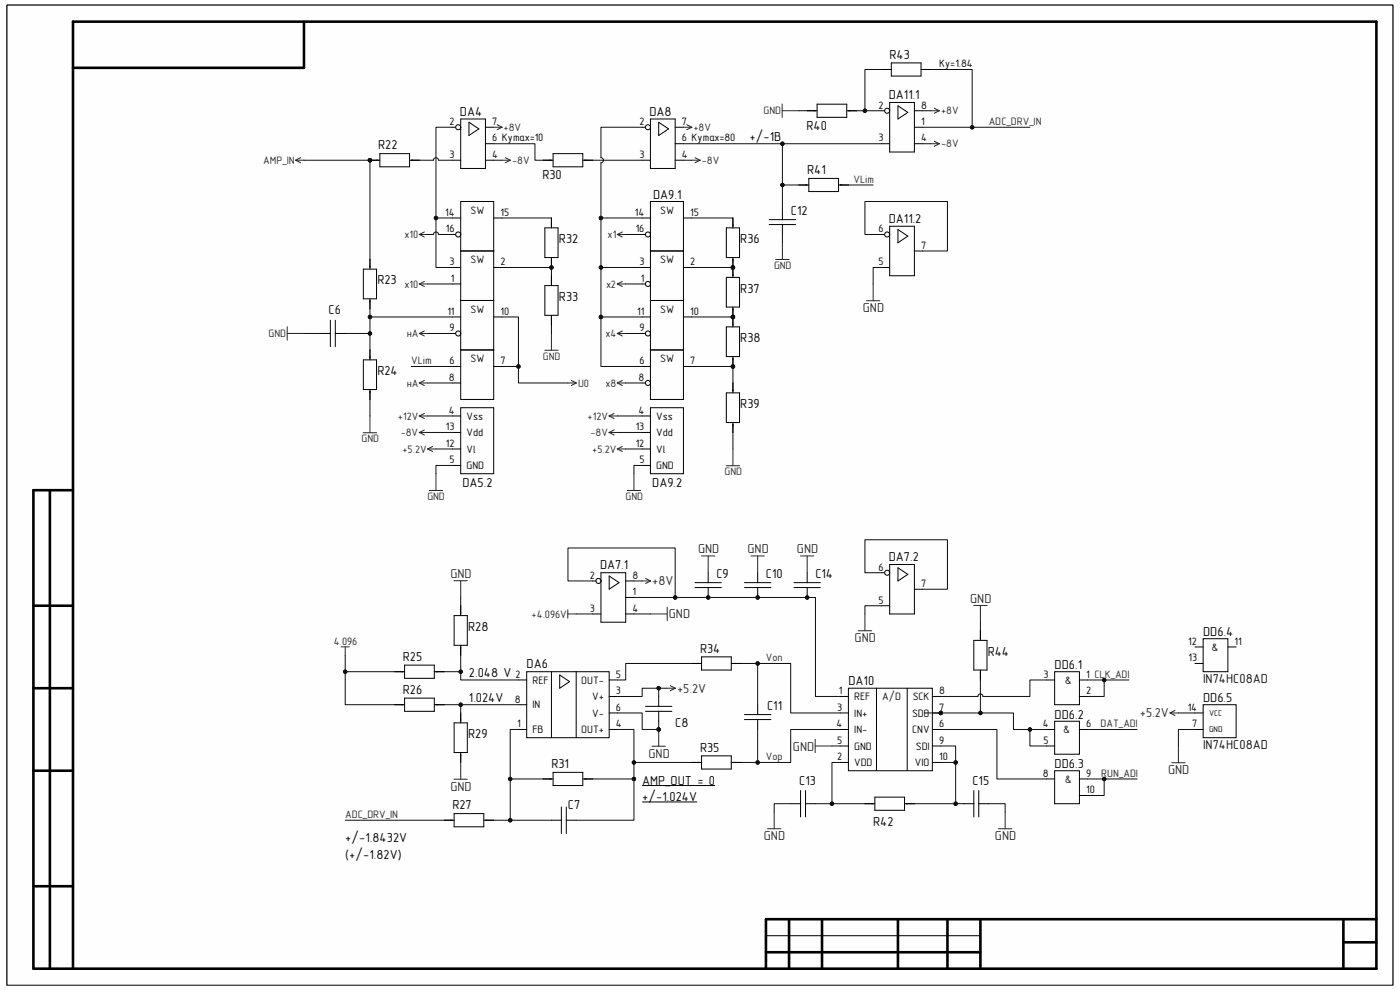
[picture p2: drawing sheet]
<svg xmlns="http://www.w3.org/2000/svg" width="297mm" height="210mm" viewBox="0 0 297 210" stroke-linecap="round" stroke-linejoin="round" font-family="sans-serif">
<path d="M1.5 1.1h294v207.9h-294z" fill-rule="evenodd" fill="#fefefe"/>
<path d="M1.5 1.1h294v207.9h-294z" fill="none" stroke="#000" stroke-width=".21"/>
<path d="M1.5 1.1h294v207.9h-294z" fill-rule="evenodd" fill="#fefefe"/>
<path d="M1.5 1.1h294v207.9h-294zM96 27h1.7M97.7 25.2h5.3v10.5h-5.3zM99.5 25.9l2.1 1.4-2.1 1.4zM162.5 198.5h45.5" fill="none" stroke="#000" stroke-width=".21"/>
<g fill="none" stroke="#000" stroke-width=".55">
<path d="M64.5 4.6v9.8h-49M10.6 104v101.5M15.5 104h-8.4v101.5h284.9v-200.9h-276.5v200.9M7.1 128.5h8.4M7.1 146h8.4M7.1 163.5h8.4M7.1 188h8.4M167.4 195v10.5M174.4 195v10.5M190.5 195v10.5M201 195v10.5M208 195v10.5"/>
<path d="M285 195v10.5M285 199.9h7M292 195h-129.5v10.5M162.5 202h45.5"/>
</g>
<circle cx="97.2" cy="27" r=".53" fill="#fbfbfb"/>
<g fill="none" stroke="#000" stroke-width=".21">
<path d="M96 34h1.7M103 34h1.7M103 30.5h1.7M103 27h1.7M136.2 27h1.8M138 25.2h5.2v10.5h-5.2zM139.7 25.9l2.1 1.4-2.1 1.4z"/>
<circle cx="97.2" cy="27" r=".53"/>
</g>
<circle cx="137.5" cy="27" r=".53" fill="#fbfbfb"/>
<g fill="none" stroke="#000" stroke-width=".21">
<path d="M136.2 34h1.8M143.2 34h1.8M143.2 30.5h1.8M143.2 27h1.8M96 56.7h1.7M96 46.2h1.7M96 49.7h1.7M97.7 53.2h7v10.5h-7zM104.7 56.7h1.8M96 60.2h1.7"/>
<circle cx="137.5" cy="27" r=".53"/>
</g>
<circle cx="97.2" cy="49.7" r=".53" fill="#fbfbfb"/>
<g fill="none" stroke="#000" stroke-width=".21">
<path d="M97.7 42.7h7v10.5h-7zM104.7 46.2h1.8M96 67.2h1.7M96 70.7h1.7"/>
<circle cx="97.2" cy="49.7" r=".53"/>
</g>
<circle cx="97.2" cy="70.7" r=".53" fill="#fbfbfb"/>
<g fill="none" stroke="#000" stroke-width=".21">
<path d="M136.2 56.7h1.8M96 77.7h1.7M97.7 63.7h7v10.5h-7zM97.7 74.2h7v10.5h-7zM104.7 67.2h1.8M104.7 77.7h1.8M136.2 60.2h1.8M96 81.2h1.7M96 88.2h1.7M96 91.7h1.7M96 98.7h1.7M96 95.2h1.7"/>
<path d="M97.7 86.5h7v14h-7z"/>
<circle cx="97.2" cy="70.7" r=".53"/>
</g>
<circle cx="137.5" cy="60.2" r=".53" fill="#fbfbfb"/>
<g fill="none" stroke="#000" stroke-width=".21">
<path d="M136.2 46.2h1.8M136.2 49.7h1.8M138 53.2h7v10.5h-7zM145 56.7h1.7"/>
<circle cx="137.5" cy="60.2" r=".53"/>
</g>
<circle cx="137.5" cy="49.7" r=".53" fill="#fbfbfb"/>
<g fill="none" stroke="#000" stroke-width=".21">
<path d="M138 42.7h7v10.5h-7zM145 46.2h1.7M136.2 67.2h1.8M136.2 70.7h1.8"/>
<circle cx="137.5" cy="49.7" r=".53"/>
</g>
<circle cx="137.5" cy="70.7" r=".53" fill="#fbfbfb"/>
<g fill="none" stroke="#000" stroke-width=".21">
<path d="M136.2 77.7h1.8M138 63.7h7v10.5h-7zM145 67.2h1.7M136.2 81.2h1.8"/>
<circle cx="137.5" cy="70.7" r=".53"/>
</g>
<circle cx="137.5" cy="81.2" r=".53" fill="#fbfbfb"/>
<g fill="none" stroke="#000" stroke-width=".21">
<path d="M115.2 34h2.1M117.3 32.6h6.3v2.8h-6.3zM123.6 34h2.1M138 74.2h7v10.5h-7zM145 77.7h1.7M136.2 88.2h1.8M136.2 91.7h1.8M136.2 98.7h1.8M136.2 95.2h1.8M138 86.5h7v14h-7z"/>
<circle cx="137.5" cy="81.2" r=".53"/>
</g>
<path d="M60.9 69.3v2.9M60.9 70.7h3.6M77.1 91.8h2.8M78.5 88.2v3.6" fill="none" stroke="#262626" stroke-width=".21"/>
<circle cx="78.5" cy="34" r=".36" fill="#0e0e0e"/>
<circle cx="78.5" cy="34" r=".36" fill="none" stroke="#0e0e0e" stroke-width=".21"/>
<path d="M78.5 34h2.1M80.6 32.6h6.3v2.8h-6.3zM86.9 34h2.1" fill="none" stroke="#000" stroke-width=".21"/>
<circle cx="78.5" cy="34" r=".36" fill="#0e0e0e"/>
<circle cx="78.5" cy="34" r=".36" fill="none" stroke="#0e0e0e" stroke-width=".21"/>
<path d="M87.2 34h1.8M115.6 48.3h2.8v6.3h-2.8zM117 46.2v2.1M117 54.6v2.1M117 58.5v2.1M115.6 60.6h2.8v6.3h-2.8zM117 66.9v2.1" fill="none" stroke="#000" stroke-width=".21"/>
<path d="M115.6 74.3h2.8M117 70.7v3.6" fill="none" stroke="#262626" stroke-width=".21"/>
<circle cx="155.5" cy="77.7" r=".36" fill="#0e0e0e"/>
<circle cx="155.5" cy="77.7" r=".36" fill="none" stroke="#0e0e0e" stroke-width=".21"/>
<circle cx="155.5" cy="67.2" r=".36" fill="#0e0e0e"/>
<circle cx="155.5" cy="67.2" r=".36" fill="none" stroke="#0e0e0e" stroke-width=".21"/>
<path d="M154.1 69.3h2.8v6.3h-2.8zM155.5 67.2v2.1M155.5 75.6v2.1" fill="none" stroke="#000" stroke-width=".21"/>
<circle cx="155.5" cy="77.7" r=".36" fill="#0e0e0e"/>
<circle cx="155.5" cy="77.7" r=".36" fill="none" stroke="#0e0e0e" stroke-width=".21"/>
<path d="M155.5 67.2v1.8" fill="none" stroke="#000" stroke-width=".21"/>
<circle cx="155.5" cy="67.2" r=".36" fill="#0e0e0e"/>
<circle cx="155.5" cy="67.2" r=".36" fill="none" stroke="#0e0e0e" stroke-width=".21"/>
<path d="M154.1 83.3h2.8v6.3h-2.8zM155.5 81.2v2.1M155.5 89.6v2.1" fill="none" stroke="#000" stroke-width=".21"/>
<path d="M154.1 98.8h2.8M155.5 95.2v3.6" fill="none" stroke="#262626" stroke-width=".21"/>
<circle cx="155.5" cy="67.2" r=".36" fill="#0e0e0e"/>
<circle cx="155.5" cy="67.2" r=".36" fill="none" stroke="#0e0e0e" stroke-width=".21"/>
<circle cx="155.5" cy="56.7" r=".36" fill="#0e0e0e"/>
<circle cx="155.5" cy="56.7" r=".36" fill="none" stroke="#0e0e0e" stroke-width=".21"/>
<path d="M154.1 58.8h2.8v6.3h-2.8zM155.5 56.7v2.1M155.5 65.1v2.1" fill="none" stroke="#000" stroke-width=".21"/>
<circle cx="155.5" cy="67.2" r=".36" fill="#0e0e0e"/>
<circle cx="155.5" cy="67.2" r=".36" fill="none" stroke="#0e0e0e" stroke-width=".21"/>
<path d="M155.5 56.7v1.8" fill="none" stroke="#000" stroke-width=".21"/>
<circle cx="155.5" cy="56.7" r=".36" fill="#0e0e0e"/>
<circle cx="155.5" cy="56.7" r=".36" fill="none" stroke="#0e0e0e" stroke-width=".21"/>
<circle cx="155.5" cy="56.7" r=".36" fill="#0e0e0e"/>
<circle cx="155.5" cy="56.7" r=".36" fill="none" stroke="#0e0e0e" stroke-width=".21"/>
<path d="M154.1 48.3h2.8v6.3h-2.8zM155.5 46.2v2.1M155.5 54.6v2.1" fill="none" stroke="#000" stroke-width=".21"/>
<circle cx="155.5" cy="56.7" r=".36" fill="#0e0e0e"/>
<circle cx="155.5" cy="56.7" r=".36" fill="none" stroke="#0e0e0e" stroke-width=".21"/>
<path d="M187 23.5h1.7M188.7 21.7h5.3v10.5h-5.3zM190.5 22.4l2.1 1.4-2.1 1.4zM155.5 46.2v1.8" fill="none" stroke="#000" stroke-width=".21"/>
<path d="M164.6 55h2.8M166 51.5v3.5" fill="none" stroke="#262626" stroke-width=".21"/>
<circle cx="188.2" cy="23.5" r=".53" fill="#fbfbfb"/>
<g fill="none" stroke="#000" stroke-width=".21">
<path d="M169.5 39.2h2.1M171.2 23.5h2.1M171.6 37.8v2.8h6.3v-2.8h-6.3M173.3 22.1h6.3v2.8h-6.3zM177.9 39.2h2.1M179.6 23.5h2.1M187 30.5h1.7M194 30.5h1.7M194 27h1.7M194 23.5h1.7M77.1 57.1h2.8v6.3h-2.8zM78.5 55v2.1"/>
<path d="M163.2 46.6h5.6M163.2 47.6h5.6M166 44.5v2.1M166 47.6v2.1M77.1 76.3h2.8v6.3h-2.8zM78.5 63.4v2.1M78.5 74.2v2.1M78.5 82.6v2.1M110 144.2h1.7M110 149.5h1.7M110 154.7h1.7M111.7 142.5h17.5v14h-17.5z"/>
<path d="M117 142.5v14M118.7 143.2l2.1 1.4-2.1 1.4zM122.2 142.5v14M129.2 144.2h1.8M129.2 154.7h1.8M129.2 147.7h1.8M129.2 151.2h1.8"/>
<circle cx="188.2" cy="23.5" r=".53"/>
</g>
<g fill="none" stroke="#262626" stroke-width=".21">
<path d="M104.7 27h1.8M105.5 26.5l1 .5M106.5 34h1.8M106.5 27l-1 .5M107.2 33.5l1.1 .5M108.3 34l-1.1 .5M145 27h1.8M145.7 26.5l1.1 .5M146.7 34h1.8M146.8 27l-1.1 .5M147.5 33.5l1 .5M148.5 34l-1 .5"/>
<path d="M165.9 22.1v2.8M165.9 23.5h3.6M197.5 23.5h1.8M197.5 30.5h1.8M198.2 30l1.1 .5M198.2 23l1.1 .5M199.3 30.5l-1.1 .5M199.3 23.5l-1.1 .5"/>
</g>
<circle cx="199.6" cy="151.2" r=".36" fill="#0e0e0e"/>
<circle cx="199.6" cy="151.2" r=".36" fill="none" stroke="#0e0e0e" stroke-width=".21"/>
<path d="M197.8 151.2h1.8" fill="none" stroke="#000" stroke-width=".21"/>
<circle cx="199.6" cy="151.2" r=".36" fill="#0e0e0e"/>
<circle cx="199.6" cy="151.2" r=".36" fill="none" stroke="#0e0e0e" stroke-width=".21"/>
<g fill="none" stroke="#000" stroke-width=".21">
<path d="M96.3 130.6h2.8v6.3h-2.8zM97.7 128.5v2.1M97.7 136.9v2.1M125.7 123.2h1.8M127.5 121.5h5.2v10.5h-5.2zM129.2 122.2l2.1 1.4-2.1 1.4zM148.8 139.3h6.3v2.8h-6.3zM83.7 142.5h2.1M83.7 149.5h2.1M85.8 148.1h6.3v2.8h-6.3zM85.8 141.1h6.3v2.8h-6.3zM92.1 142.5h2.1"/>
<path d="M92.1 149.5h2.1M96.3 153.3h2.8v6.3h-2.8zM97.7 151.2v2.1M97.7 159.6v2.1M136.9 150.9h5.6M136.9 149.8h5.6M139.7 147.7v2.1M139.7 150.9v2.1M146.7 140.7h2.1M155.1 140.7h2.1M157.9 151.6h5.6M157.9 152.6h5.6"/>
<path d="M160.7 149.5v2.1M160.7 152.6v2.1M178.2 151.2h1.8M178.2 154.7h1.8M178.2 158.3h1.8M178.2 147.7h1.8M180 146h17.8v17.5h-17.8zM185.9 146v17.5M192.5 146v17.5M197.8 154.7h1.8M197.8 158.3h1.8M197.8 147.7h1.8"/>
<path d="M94.2 174h2.1M96.3 172.6h6.3v2.8h-6.3zM102.6 174h2.1M115.2 165.2h2.1M117 174h2.1M117.3 163.8h6.3v2.8h-6.3zM119.1 171.2v5.6M120.1 171.2v5.6M120.1 174h2.1M123.6 165.2h2.1M136.2 170.1h11.7M136.2 166.6h15.5"/>
<path d="M146.7 161.7h2.1M148.8 160.3h6.3v2.8h-6.3zM155.1 161.7h2.1M178.2 161.7h1.8M197.8 161.7h1.8"/>
</g>
<g fill="none" stroke="#262626" stroke-width=".21">
<path d="M72.3 137.2h1.8M73.2 137.2v1.8M96.3 123.2h2.9M97.7 123.2v3.5M141.5 146h1.8M142.2 145.5l1.1 .5M143.3 146l-1.1 .5M172.9 156.8v2.9M172.9 158.3h3.6M96.3 165.3h2.9M97.7 161.7v3.6M162.8 175.8h2.9"/>
<path d="M164.2 172.3v3.5M211.8 175.8h2.9M213.2 172.3v3.5"/>
</g>
<circle cx="127" cy="123.2" r=".53" fill="#fbfbfb"/>
<g fill="none" stroke="#000" stroke-width=".21">
<path d="M188.7 119.8h5.3v10.4h-5.3zM125.7 130.2h1.8M132.7 130.2h1.8M132.7 126.7h1.8M132.7 123.2h1.8M187 121.5h1.7M190.5 120.4l2.1 1.4-2.1 1.4z"/>
<circle cx="127" cy="123.2" r=".53"/>
</g>
<circle cx="188.2" cy="121.5" r=".53" fill="#fbfbfb"/>
<g fill="none" stroke="#000" stroke-width=".21">
<path d="M187 128.5h1.7M194 125h1.7"/>
<circle cx="188.2" cy="121.5" r=".53"/>
</g>
<path d="M120.5 129.4v1.7M120.5 130.2h1.7M136.2 123.2h1.8M137 122.7l1 .5M138 123.2l-1 .6M138.3 158.3h2.9M139.7 154.7v3.6" fill="none" stroke="#262626" stroke-width=".21"/>
<circle cx="139.7" cy="154.7" r=".36" fill="#0e0e0e"/>
<circle cx="139.7" cy="154.7" r=".36" fill="none" stroke="#0e0e0e" stroke-width=".21"/>
<path d="M138 130.2h3.5M141.5 128.8v2.9" fill="none" stroke="#262626" stroke-width=".21"/>
<circle cx="171.2" cy="126.7" r=".36" fill="#0e0e0e"/>
<circle cx="171.2" cy="126.7" r=".36" fill="none" stroke="#0e0e0e" stroke-width=".21"/>
<path d="M168.4 123.6h5.6M168.4 124.6l5.6 .1M171.2 121.5v2.1M171.2 124.6v2.1" fill="none" stroke="#000" stroke-width=".21"/>
<circle cx="171.2" cy="126.7" r=".36" fill="#0e0e0e"/>
<circle cx="171.2" cy="126.7" r=".36" fill="none" stroke="#0e0e0e" stroke-width=".21"/>
<circle cx="160.7" cy="126.7" r=".36" fill="#0e0e0e"/>
<circle cx="160.7" cy="126.7" r=".36" fill="none" stroke="#0e0e0e" stroke-width=".21"/>
<path d="M157.9 123.6h5.6M157.9 124.6h5.6M160.7 121.5v2.1M160.7 124.6v2.1" fill="none" stroke="#000" stroke-width=".21"/>
<circle cx="160.7" cy="126.7" r=".36" fill="#0e0e0e"/>
<circle cx="160.7" cy="126.7" r=".36" fill="none" stroke="#0e0e0e" stroke-width=".21"/>
<circle cx="150.2" cy="126.7" r=".36" fill="#0e0e0e"/>
<circle cx="150.2" cy="126.7" r=".36" fill="none" stroke="#0e0e0e" stroke-width=".21"/>
<path d="M147.4 123.6h5.6M147.4 124.6h5.6M150.2 121.5v2.1M150.2 124.6v2.1" fill="none" stroke="#000" stroke-width=".21"/>
<circle cx="150.2" cy="126.7" r=".36" fill="#0e0e0e"/>
<circle cx="150.2" cy="126.7" r=".36" fill="none" stroke="#0e0e0e" stroke-width=".21"/>
<path d="M148.8 117.9h2.9M150.2 117.9v3.6M159.3 117.9h2.9M160.7 117.9v3.6M169.8 117.9h2.9M171.2 117.9v3.6" fill="none" stroke="#262626" stroke-width=".21"/>
<g fill="none" stroke="#000" stroke-width=".21">
<path d="M187 49.7h1.7M188.7 48h5.3v10.5h-5.3zM190.5 48.7l2.1 1.4-2.1 1.4zM167.7 170.5h2.1M169.8 167.7v5.6M170.9 170.5h2.1M170.9 167.7v5.6M183.5 170.5h2.1M185.6 169.1h6.3v2.8h-6.3zM191.9 170.5h2.1M204.5 170.5h2.1M206.6 167.7v5.6"/>
<path d="M207.6 170.5h2.2M207.6 167.7v5.6"/>
</g>
<circle cx="188.2" cy="49.7" r=".53" fill="#fbfbfb"/>
<g fill="none" stroke="#000" stroke-width=".21">
<path d="M187 14.7h2.1M189.1 13.3h6.3v2.8h-6.3zM195.4 14.7h2.1M187 56.7h1.7M194 53.2h1.7M68 70.7h2.1M70.1 67.9v5.6M71.1 67.9v5.6M71.1 70.7h2.1M206.6 135.8h2.8v6.3h-2.8zM208 133.8v2M253.5 137.2h1.7"/>
<path d="M255.2 135.5h5.3v7h-5.3zM260.5 137.2h1.7M208 142.1v2.2M222 144.3h1.7M222 154.7h1.7M222 158.3h1.7M223.7 142.5h5.3v7h-5.3zM223.7 153h5.3v7h-5.3zM229 144.3h1.7M229 147.7h1.7M229 154.7h1.7M253.5 154.7h1.7"/>
<path d="M253.5 140.7h1.7M253.5 151.2h1.7M255.2 149.5h7v7h-7zM222 165.2h1.7M223.7 163.5h5.3v7h-5.3zM229 165.2h1.7M229 168.8h1.7"/>
<circle cx="188.2" cy="49.7" r=".53"/>
</g>
<g fill="none" stroke="#262626" stroke-width=".21">
<path d="M62.7 34l1.1 .5M62.7 34h1.8M63.8 33.5l-1.1 .5M89 49.7h1.7M89 49.7l1 .6M90 49.2l-1 .5M90 59.7l-1 .5M131 49.7l1 .6M131 49.7h1.7M132 49.2l-1 .5M132 59.7l-1 .5M89 60.2h1.7"/>
<path d="M89 70.7h1.7M89 60.2l1 .6M89 70.7l1 .6M90 70.2l-1 .5M131 60.2l1 .6M131 60.2h1.7M131 70.7l1 .6M131 70.7h1.7M132 70.2l-1 .5M183.8 63.8h2.9M185.2 60.2v3.6M89 91.7h1.7"/>
<path d="M89 91.7l1 .6M89 88.2l1 .6M89 88.2h1.7M89 81.2h1.7M89 81.2l1 .6M90 91.2l-1 .5M90 87.7l-1 .5M90 80.7l-1 .5M90.7 95.2l1.1 .6M90.7 95.2h1.8M91.8 94.7l-1.1 .5M120.5 81.2h1.8"/>
<path d="M121.2 80.7l1.1 .5M122.3 81.2l-1.1 .6M129.2 91.7l1.1 .6M129.2 91.7h1.8M129.2 88.2h1.8M129.2 88.2l1.1 .6M130.3 91.2l-1.1 .5M130.3 87.7l-1.1 .5M131 95.2h1.7M131 95.2l1 .6M131 81.2h1.7M131 81.2l1 .6"/>
<path d="M132 94.7l-1 .5M132 80.7l-1 .5M91.1 104.1h2.8M92.5 100.5v3.6M133.1 104.1h2.8M134.5 100.5v3.6M182.1 133.8h2.8M183.5 130.2v3.6M206.6 128.4h2.8M208 128.4v3.6M248.2 151.2l1.1 .6M248.2 151.2h1.8"/>
<path d="M249.3 150.7l-1.1 .5M250 158.3v3.5M248.6 161.8h2.8"/>
</g>
<path d="M104.7 30.5h8.8v3.5h1.7M125.7 34h10.5M136.2 27h-8.7v6.5a.53 .53 0 0 1 .5 .5 .53 .53 0 0 1-.5 .5v11.7h8.7" fill="none" stroke="#0e0e0e" stroke-width=".21"/>
<circle cx="127.5" cy="46.2" r=".36" fill="#0e0e0e"/>
<g fill="none" stroke="#0e0e0e" stroke-width=".21">
<path d="M127.5 46.2v10.5h8.7"/>
<circle cx="127.5" cy="46.2" r=".36"/>
</g>
<circle cx="127.5" cy="46.2" r=".36" fill="#0e0e0e"/>
<circle cx="127.5" cy="46.2" r=".36" fill="none" stroke="#0e0e0e" stroke-width=".21"/>
<circle cx="127.5" cy="56.7" r=".36" fill="#0e0e0e"/>
<g fill="none" stroke="#0e0e0e" stroke-width=".21">
<path d="M127.5 56.7v10.5h8.7"/>
<circle cx="127.5" cy="56.7" r=".36"/>
</g>
<circle cx="127.5" cy="56.7" r=".36" fill="#0e0e0e"/>
<circle cx="127.5" cy="56.7" r=".36" fill="none" stroke="#0e0e0e" stroke-width=".21"/>
<circle cx="127.5" cy="67.2" r=".36" fill="#0e0e0e"/>
<g fill="none" stroke="#0e0e0e" stroke-width=".21">
<path d="M127.5 67.2v10.5h8.7"/>
<circle cx="127.5" cy="67.2" r=".36"/>
</g>
<circle cx="127.5" cy="67.2" r=".36" fill="#0e0e0e"/>
<g fill="none" stroke="#0e0e0e" stroke-width=".21">
<path d="M96 27h-3.5v19.2h3.5M90.7 60.2h5.3M132.7 81.2h3.5"/>
<circle cx="127.5" cy="67.2" r=".36"/>
</g>
<circle cx="92.5" cy="46.2" r=".36" fill="#0e0e0e"/>
<g fill="none" stroke="#0e0e0e" stroke-width=".21">
<path d="M64.5 70.7h3.5M78.5 70.7v3.5"/>
<circle cx="92.5" cy="46.2" r=".36"/>
</g>
<circle cx="78.5" cy="70.7" r=".36" fill="#0e0e0e"/>
<g fill="none" stroke="#0e0e0e" stroke-width=".21">
<path d="M78.5 65.5v5.2h-5.3M78.5 84.7v3.5"/>
<circle cx="78.5" cy="70.7" r=".36"/>
</g>
<circle cx="78.5" cy="70.7" r=".36" fill="#0e0e0e"/>
<circle cx="78.5" cy="70.7" r=".36" fill="none" stroke="#0e0e0e" stroke-width=".21"/>
<circle cx="78.5" cy="67.2" r=".36" fill="#0e0e0e"/>
<g fill="none" stroke="#0e0e0e" stroke-width=".21">
<path d="M78.5 67.2h17.5"/>
<circle cx="78.5" cy="67.2" r=".36"/>
</g>
<circle cx="78.5" cy="67.2" r=".36" fill="#0e0e0e"/>
<g fill="none" stroke="#0e0e0e" stroke-width=".21">
<path d="M78.5 34v21"/>
<circle cx="78.5" cy="67.2" r=".36"/>
</g>
<circle cx="78.5" cy="34" r=".36" fill="#0e0e0e"/>
<g fill="none" stroke="#0e0e0e" stroke-width=".21">
<path d="M89 34h3a.53 .53 0 0 1 .5-.5 .53 .53 0 0 1 .5 .5h3M106.5 46.2h10.5M117 56.7v1.8M117 69v1.7"/>
<circle cx="78.5" cy="34" r=".36"/>
</g>
<circle cx="117" cy="56.7" r=".36" fill="#0e0e0e"/>
<g fill="none" stroke="#0e0e0e" stroke-width=".21">
<path d="M106.5 67.2h3.5v10.5h-3.5"/>
<circle cx="117" cy="56.7" r=".36"/>
</g>
<circle cx="110" cy="77.7" r=".36" fill="#0e0e0e"/>
<g fill="none" stroke="#0e0e0e" stroke-width=".21">
<path d="M110 77.7v3.5h10.5"/>
<circle cx="110" cy="77.7" r=".36"/>
</g>
<circle cx="110" cy="77.7" r=".36" fill="#0e0e0e"/>
<g fill="none" stroke="#0e0e0e" stroke-width=".21">
<path d="M87.2 77.7h8.8M155.5 77.7v3.5M90.7 81.2h5.3"/>
<circle cx="110" cy="77.7" r=".36"/>
</g>
<circle cx="155.5" cy="77.7" r=".36" fill="#0e0e0e"/>
<g fill="none" stroke="#0e0e0e" stroke-width=".21">
<path d="M146.7 77.7h8.8M155.5 91.7v3.5"/>
<circle cx="155.5" cy="77.7" r=".36"/>
</g>
<circle cx="155.5" cy="77.7" r=".36" fill="#0e0e0e"/>
<g fill="none" stroke="#0e0e0e" stroke-width=".21">
<path d="M146.7 67.2h8.8"/>
<circle cx="155.5" cy="77.7" r=".36"/>
</g>
<circle cx="155.5" cy="67.2" r=".36" fill="#0e0e0e"/>
<g fill="none" stroke="#0e0e0e" stroke-width=".21">
<path d="M146.7 56.7h8.8"/>
<circle cx="155.5" cy="67.2" r=".36"/>
</g>
<circle cx="155.5" cy="56.7" r=".36" fill="#0e0e0e"/>
<g fill="none" stroke="#0e0e0e" stroke-width=".21">
<path d="M145 30.5h21v8.7h3.5M180 39.2h5.2M146.7 46.2h8.8"/>
<circle cx="155.5" cy="56.7" r=".36"/>
</g>
<circle cx="166" cy="30.5" r=".36" fill="#0e0e0e"/>
<circle cx="166" cy="30.5" r=".36" fill="none" stroke="#0e0e0e" stroke-width=".21"/>
<circle cx="166" cy="39.2" r=".36" fill="#0e0e0e"/>
<g fill="none" stroke="#0e0e0e" stroke-width=".21">
<path d="M166 39.2v5.3"/>
<circle cx="166" cy="39.2" r=".36"/>
</g>
<circle cx="166" cy="39.2" r=".36" fill="#0e0e0e"/>
<g fill="none" stroke="#0e0e0e" stroke-width=".21">
<path d="M166 30.5h21M166 49.7v1.8"/>
<circle cx="166" cy="39.2" r=".36"/>
</g>
<circle cx="166" cy="30.5" r=".36" fill="#0e0e0e"/>
<g fill="none" stroke="#0e0e0e" stroke-width=".21">
<path d="M183.5 23.5h3.5"/>
<circle cx="166" cy="30.5" r=".36"/>
</g>
<circle cx="183.5" cy="23.5" r=".36" fill="#0e0e0e"/>
<g fill="none" stroke="#0e0e0e" stroke-width=".21">
<path d="M187 14.7h-3.5v8.8h-1.8"/>
<circle cx="183.5" cy="23.5" r=".36"/>
</g>
<circle cx="183.5" cy="23.5" r=".36" fill="#0e0e0e"/>
<g fill="none" stroke="#0e0e0e" stroke-width=".21">
<path d="M197.5 14.7h8.7v12.3h-10.5M169.5 23.5h1.7M195.7 23.5h1.8M195.7 30.5h1.8"/>
<circle cx="183.5" cy="23.5" r=".36"/>
</g>
<circle cx="206.2" cy="27" r=".36" fill="#0e0e0e"/>
<g fill="none" stroke="#0e0e0e" stroke-width=".21">
<path d="M206.2 27h12.3"/>
<circle cx="206.2" cy="27" r=".36"/>
</g>
<circle cx="206.2" cy="27" r=".36" fill="#0e0e0e"/>
<g fill="none" stroke="#0e0e0e" stroke-width=".21">
<path d="M64.5 34h14"/>
<circle cx="206.2" cy="27" r=".36"/>
</g>
<circle cx="78.5" cy="34" r=".36" fill="#0e0e0e"/>
<g fill="none" stroke="#0e0e0e" stroke-width=".21">
<path d="M106.5 56.7h10.5"/>
<circle cx="78.5" cy="34" r=".36"/>
</g>
<circle cx="117" cy="56.7" r=".36" fill="#0e0e0e"/>
<g fill="none" stroke="#0e0e0e" stroke-width=".21">
<path d="M230.7 165.2h10.5"/>
<circle cx="117" cy="56.7" r=".36"/>
</g>
<circle cx="234.2" cy="165.2" r=".36" fill="#0e0e0e"/>
<g fill="none" stroke="#0e0e0e" stroke-width=".21">
<path d="M110 154.7h-1.8v10.5M230.7 154.7h10.5"/>
<circle cx="234.2" cy="165.2" r=".36"/>
</g>
<circle cx="108.2" cy="165.2" r=".36" fill="#0e0e0e"/>
<g fill="none" stroke="#0e0e0e" stroke-width=".21">
<path d="M131 154.7h3.5v10.5"/>
<circle cx="108.2" cy="165.2" r=".36"/>
</g>
<circle cx="134.5" cy="165.2" r=".36" fill="#0e0e0e"/>
<circle cx="134.5" cy="165.2" r=".36" fill="none" stroke="#0e0e0e" stroke-width=".21"/>
<circle cx="134.5" cy="161.7" r=".36" fill="#0e0e0e"/>
<g fill="none" stroke="#0e0e0e" stroke-width=".21">
<path d="M125.7 165.2h8.8v8.8h-12.3"/>
<circle cx="134.5" cy="161.7" r=".36"/>
</g>
<circle cx="134.5" cy="165.2" r=".36" fill="#0e0e0e"/>
<g fill="none" stroke="#0e0e0e" stroke-width=".21">
<path d="M115.2 165.2h-7v8.8h8.8"/>
<circle cx="134.5" cy="165.2" r=".36"/>
</g>
<circle cx="108.2" cy="174" r=".36" fill="#0e0e0e"/>
<circle cx="108.2" cy="174" r=".36" fill="none" stroke="#0e0e0e" stroke-width=".21"/>
<circle cx="108.2" cy="165.2" r=".36" fill="#0e0e0e"/>
<g fill="none" stroke="#0e0e0e" stroke-width=".21">
<path d="M134.5 161.7h12.2"/>
<circle cx="108.2" cy="165.2" r=".36"/>
</g>
<circle cx="134.5" cy="161.7" r=".36" fill="#0e0e0e"/>
<g fill="none" stroke="#0e0e0e" stroke-width=".21">
<path d="M178.2 154.7h-10.5v7h-10.5"/>
<circle cx="134.5" cy="161.7" r=".36"/>
</g>
<circle cx="160.7" cy="161.7" r=".36" fill="#0e0e0e"/>
<g fill="none" stroke="#0e0e0e" stroke-width=".21">
<path d="M157.2 140.7h10.5v10.5h10.5"/>
<circle cx="160.7" cy="161.7" r=".36"/>
</g>
<circle cx="160.7" cy="140.7" r=".36" fill="#0e0e0e"/>
<g fill="none" stroke="#0e0e0e" stroke-width=".21">
<path d="M139.7 153v1.7"/>
<circle cx="160.7" cy="140.7" r=".36"/>
</g>
<circle cx="139.7" cy="154.7" r=".36" fill="#0e0e0e"/>
<g fill="none" stroke="#0e0e0e" stroke-width=".21">
<path d="M139.7 146v1.7"/>
<circle cx="139.7" cy="154.7" r=".36"/>
</g>
<circle cx="139.7" cy="146" r=".36" fill="#0e0e0e"/>
<g fill="none" stroke="#0e0e0e" stroke-width=".21">
<path d="M131 151.2h5.2v3.5h3.5"/>
<circle cx="139.7" cy="146" r=".36"/>
</g>
<circle cx="139.7" cy="154.7" r=".36" fill="#0e0e0e"/>
<g fill="none" stroke="#0e0e0e" stroke-width=".21">
<path d="M141.5 146h-5.3v1.7h-5.2"/>
<circle cx="139.7" cy="154.7" r=".36"/>
</g>
<circle cx="139.7" cy="146" r=".36" fill="#0e0e0e"/>
<g fill="none" stroke="#0e0e0e" stroke-width=".21">
<path d="M160.7 154.7v7"/>
<circle cx="139.7" cy="146" r=".36"/>
</g>
<circle cx="160.7" cy="161.7" r=".36" fill="#0e0e0e"/>
<g fill="none" stroke="#0e0e0e" stroke-width=".21">
<path d="M160.7 140.7v8.8"/>
<circle cx="160.7" cy="161.7" r=".36"/>
</g>
<circle cx="160.7" cy="140.7" r=".36" fill="#0e0e0e"/>
<g fill="none" stroke="#0e0e0e" stroke-width=".21">
<path d="M202.7 161.7v8.8h1.8"/>
<circle cx="160.7" cy="140.7" r=".36"/>
</g>
<circle cx="202.7" cy="161.7" r=".36" fill="#0e0e0e"/>
<circle cx="202.7" cy="161.7" r=".36" fill="none" stroke="#0e0e0e" stroke-width=".21"/>
<circle cx="202.7" cy="170.5" r=".36" fill="#0e0e0e"/>
<g fill="none" stroke="#0e0e0e" stroke-width=".21">
<path d="M173 170.5h10.5"/>
<circle cx="202.7" cy="170.5" r=".36"/>
</g>
<circle cx="176.5" cy="170.5" r=".36" fill="#0e0e0e"/>
<g fill="none" stroke="#0e0e0e" stroke-width=".21">
<path d="M167.7 170.5h-3.5v1.7M194 170.5h8.7M209.8 170.5h3.4v1.8"/>
<circle cx="176.5" cy="170.5" r=".36"/>
</g>
<circle cx="202.7" cy="170.5" r=".36" fill="#0e0e0e"/>
<g fill="none" stroke="#0e0e0e" stroke-width=".21">
<path d="M178.2 161.7h-1.7v8.8"/>
<circle cx="202.7" cy="170.5" r=".36"/>
</g>
<circle cx="176.5" cy="170.5" r=".36" fill="#0e0e0e"/>
<g fill="none" stroke="#0e0e0e" stroke-width=".21">
<path d="M176.5 158.3h1.7M199.6 158.3h3.1v3.4h-3.1"/>
<circle cx="176.5" cy="170.5" r=".36"/>
</g>
<circle cx="202.7" cy="161.7" r=".36" fill="#0e0e0e"/>
<g fill="none" stroke="#0e0e0e" stroke-width=".21">
<path d="M97.7 126.7v1.8M94.2 149.5h15.8"/>
<circle cx="202.7" cy="161.7" r=".36"/>
</g>
<circle cx="97.7" cy="149.5" r=".36" fill="#0e0e0e"/>
<g fill="none" stroke="#0e0e0e" stroke-width=".21">
<path d="M97.7 149.5v1.7"/>
<circle cx="97.7" cy="149.5" r=".36"/>
</g>
<circle cx="97.7" cy="149.5" r=".36" fill="#0e0e0e"/>
<g fill="none" stroke="#0e0e0e" stroke-width=".21">
<path d="M104.7 174h3.5"/>
<circle cx="97.7" cy="149.5" r=".36"/>
</g>
<circle cx="108.2" cy="174" r=".36" fill="#0e0e0e"/>
<g fill="none" stroke="#0e0e0e" stroke-width=".21">
<path d="M73.2 142.5h10.5"/>
<circle cx="108.2" cy="174" r=".36"/>
</g>
<circle cx="73.2" cy="142.5" r=".36" fill="#0e0e0e"/>
<g fill="none" stroke="#0e0e0e" stroke-width=".21">
<path d="M94.2 142.5h3.5"/>
<circle cx="73.2" cy="142.5" r=".36"/>
</g>
<circle cx="97.7" cy="142.5" r=".36" fill="#0e0e0e"/>
<g fill="none" stroke="#0e0e0e" stroke-width=".21">
<path d="M73.2 139v10.5h10.5"/>
<circle cx="97.7" cy="142.5" r=".36"/>
</g>
<circle cx="73.2" cy="142.5" r=".36" fill="#0e0e0e"/>
<g fill="none" stroke="#0e0e0e" stroke-width=".21">
<path d="M97.7 139v5.2h12.3"/>
<circle cx="73.2" cy="142.5" r=".36"/>
</g>
<circle cx="97.7" cy="142.5" r=".36" fill="#0e0e0e"/>
<g fill="none" stroke="#0e0e0e" stroke-width=".21">
<path d="M122.2 130.2h3.5M125.7 123.2h-5.2v-7h22.7v10.5h-8.7"/>
<circle cx="97.7" cy="142.5" r=".36"/>
</g>
<circle cx="143.2" cy="126.7" r=".36" fill="#0e0e0e"/>
<g fill="none" stroke="#0e0e0e" stroke-width=".21">
<path d="M134.5 123.2h1.7M134.5 130.2h3.5M143.2 126.7h29.8v21h5.2"/>
<circle cx="143.2" cy="126.7" r=".36"/>
</g>
<circle cx="143.2" cy="126.7" r=".36" fill="#0e0e0e"/>
<g fill="none" stroke="#0e0e0e" stroke-width=".21">
<path d="M92.5 46.2v10.5h3.5M146.7 140.7h-14v3.5h-1.7M73.2 174h21"/>
<circle cx="143.2" cy="126.7" r=".36"/>
</g>
<circle cx="92.5" cy="46.2" r=".36" fill="#0e0e0e"/>
<g fill="none" stroke="#0e0e0e" stroke-width=".21">
<path d="M104.7 34h1.8M145 34h1.7M90.7 49.7h1.3a.53 .53 0 0 1 .5-.5 .53 .53 0 0 1 .5 .5h3M132.7 49.7h3.5M187 56.7h-1.8v3.5M187 49.7h-3.5v-7h17.5v10.5h-5.3M90.7 70.7h5.3M132.7 70.7h3.5M132.7 60.2h3.5M90.7 91.7h5.3M90.7 88.2h5.3M92.5 95.2h3.5"/>
<path d="M96 98.7h-3.5v1.8M131 91.7h5.2M131 88.2h5.2M132.7 95.2h3.5M136.2 98.7h-1.7v1.8M187 121.5h-3.5v-7h17.5v10.5h-5.3M187 128.5h-3.5v1.7M208 132v1.8M208 144.3v6.9"/>
<circle cx="92.5" cy="46.2" r=".36"/>
</g>
<circle cx="208" cy="151.2" r=".36" fill="#0e0e0e"/>
<g fill="none" stroke="#0e0e0e" stroke-width=".21">
<path d="M196.1 151.2h18.9v3.5h7"/>
<circle cx="208" cy="151.2" r=".36"/>
</g>
<circle cx="199.6" cy="151.2" r=".36" fill="#0e0e0e"/>
<circle cx="199.6" cy="151.2" r=".36" fill="none" stroke="#0e0e0e" stroke-width=".21"/>
<circle cx="208" cy="151.2" r=".36" fill="#0e0e0e"/>
<circle cx="208" cy="151.2" r=".36" fill="none" stroke="#0e0e0e" stroke-width=".21"/>
<circle cx="218.5" cy="154.8" r=".36" fill="#0e0e0e"/>
<g fill="none" stroke="#0e0e0e" stroke-width=".21">
<path d="M218.5 154.7v3.6h3.5"/>
<circle cx="218.5" cy="154.8" r=".36"/>
</g>
<circle cx="218.5" cy="154.8" r=".36" fill="#0e0e0e"/>
<g fill="none" stroke="#0e0e0e" stroke-width=".21">
<path d="M199.6 154.7h11.9v10.5h10.5M222 144.3h-3.5v3.4h-10a.53 .53 0 0 0-.5-.5 .53 .53 0 0 0-.5 .5h-7.9M230.7 144.3h8.8"/>
<circle cx="218.5" cy="154.8" r=".36"/>
</g>
<circle cx="234.2" cy="144.3" r=".36" fill="#0e0e0e"/>
<g fill="none" stroke="#0e0e0e" stroke-width=".21">
<path d="M234.3 144.3v3.4h-3.6"/>
<circle cx="234.2" cy="144.3" r=".36"/>
</g>
<circle cx="234.2" cy="144.3" r=".36" fill="#0e0e0e"/>
<g fill="none" stroke="#0e0e0e" stroke-width=".21">
<path d="M234.3 165.2v3.6h-3.6"/>
<circle cx="234.2" cy="144.3" r=".36"/>
</g>
<circle cx="234.2" cy="165.2" r=".36" fill="#0e0e0e"/>
<g fill="none" stroke="#0e0e0e" stroke-width=".21">
<path d="M250 151.2h3.5M253.5 154.7h-3.5v3.6"/>
<circle cx="234.2" cy="165.2" r=".36"/>
</g>
<g font-size="2.8">
<text x="188.7" y="12.4">R43</text>
<text x="188.6" y="21">DA11.1</text>
<text x="97.6" y="24.5">DA4</text>
<text x="137.8" y="24.5">DA8</text>
<text x="159" y="29.9">+/-1В</text>
<text x="171.1" y="27.5">R40</text>
<text x="80.2" y="31.7">R22</text>
<text x="115.1" y="38">R30</text>
<text x="171.2" y="36.9">R41</text>
<text x="138.6" y="42.3">DA9.1</text>
<text x="167.8" y="45.7">C12</text>
<text x="188.6" y="47.2">DA11.2</text>
<text x="118.6" y="51.6">R32</text>
<text x="157.1" y="51.6">R36</text>
<text x="80.1" y="60.3">R23</text>
<text x="118.6" y="63.8">R33</text>
<text x="157.1" y="62.1">R37</text>
<text x="69.7" y="66.7">C6</text>
<text x="157.1" y="72.6">R38</text>
<text x="80.1" y="79.5">R24</text>
<text x="157.1" y="86.6">R39</text>
<text x="98.1" y="103.2">DA5.2</text>
<text x="138.4" y="103.2">DA9.2</text>
<text x="188.6" y="119">DA7.2</text>
<text x="127.3" y="120.8">DA7.1</text>
<text x="152" y="122.7">C9</text>
<text x="162.5" y="122.7">C10</text>
<text x="173" y="122.7">C14</text>
<text x="99.3" y="133.8">R28</text>
<text x="255.2" y="135">DD6.4</text>
<text x="85.5" y="140.2">R25</text>
<text x="99.5" y="143.7">2.048 V</text>
<text x="111.7" y="141.8">DA6</text>
<text x="148.5" y="138.4">R34</text>
<text x="209.5" y="139.1">R44</text>
<text x="223.7" y="141.9">DD6.1</text>
<text x="85.5" y="147.2">R26</text>
<text x="99.5" y="148.9">1.024V</text>
<text x="180" y="145.2">DA10</text>
<text x="255.2" y="148.9">DD6.5</text>
<text x="143.3" y="154.2">C8</text>
<text x="162.7" y="150.7">C11</text>
<text x="223.7" y="152.4">DD6.2</text>
<text x="99.3" y="156.5">R29</text>
<text x="148.5" y="159.4">R35</text>
<text x="117" y="162.9">R31</text>
<text x="136.2" y="166.5">AMP_OUT = 0</text>
<text x="169.5" y="166.5">C13</text>
<text x="206.3" y="166.5">C15</text>
<text x="223.7" y="162.9">DD6.3</text>
<text x="96" y="171.7">R27</text>
<text x="120.5" y="171.7">C7</text>
<text x="136.2" y="169.9">+/-1.024V</text>
<text x="73.2" y="178.7">+/-1.8432V</text>
<text x="185.3" y="175.2">R42</text>
<text x="73.2" y="182.2">(+/-1.82V)</text>
</g>
<g font-size="2.8" fill="#262626">
<text x="183" y="66.3">GND</text>
<text x="148.1" y="117.4">GND</text>
<text x="158.6" y="117.4">GND</text>
<text x="169.1" y="117.4">GND</text>
<text x="95.5" y="122.6">GND</text>
<text x="138.4" y="124.2">+8V</text>
<text x="141.9" y="131.2">GND</text>
<text x="205.8" y="127.9">GND</text>
<text x="181.3" y="136.3">GND</text>
<text x="143.6" y="146.9">+5.2V</text>
<text x="241.8" y="152.2">+5.2V</text>
<text x="137.6" y="160.8">GND</text>
<text x="168.2" y="159.2">GND</text>
<text x="95.5" y="167.8">GND</text>
<text x="247.8" y="164.3">GND</text>
<text x="162.1" y="178.3">GND</text>
<text x="211.1" y="178.3">GND</text>
</g>
<g font-size="2.8" fill="#0e0e0e">
<text x="255.2" y="144.9">IN74HC08AD</text>
<text x="255.2" y="159">IN74HC08AD</text>
</g>
<g font-size="2.3">
<text x="199.2" y="14.3">Ky=1.84</text>
<text x="186.4" y="23">2</text>
<text x="195.4" y="23">8</text>
<text x="95.4" y="26.5">2</text>
<text x="104.4" y="26.5">7</text>
<text x="135.6" y="26.5">2</text>
<text x="144.7" y="26.5">7</text>
<text x="195.4" y="26.5">1</text>
<text x="95.4" y="33.5">3</text>
<text x="104.4" y="30">6 Kymax=10</text>
<text x="104.4" y="33.5">4</text>
<text x="135.6" y="33.5">3</text>
<text x="144.7" y="30">6 Kymax=80</text>
<text x="144.7" y="33.5">4</text>
<text x="186.4" y="30">3</text>
<text x="195.4" y="30">4</text>
<text x="94.4" y="45.8">14</text>
<text x="106.2" y="45.8">15</text>
<text x="134.7" y="45.8">14</text>
<text x="146.4" y="45.8">15</text>
<text x="94.6" y="49.3">16</text>
<text x="134.9" y="49.3">16</text>
<text x="186.4" y="49.3">6</text>
<text x="195.4" y="52.8">7</text>
<text x="95.4" y="56.3">3</text>
<text x="95.7" y="59.8">1</text>
<text x="106.2" y="56.3">2</text>
<text x="135.6" y="56.3">3</text>
<text x="135.9" y="59.8">1</text>
<text x="146.4" y="56.3">2</text>
<text x="186.4" y="56.3">5</text>
<text x="94.9" y="66.8">11</text>
<text x="95.4" y="70.3">9</text>
<text x="106.2" y="66.8">10</text>
<text x="135.2" y="66.8">11</text>
<text x="135.6" y="70.3">9</text>
<text x="146.4" y="66.8">10</text>
<text x="95.4" y="77.3">6</text>
<text x="106.2" y="77.3">7</text>
<text x="135.6" y="77.3">6</text>
<text x="146.4" y="77.3">7</text>
<text x="95.2" y="80.8">8</text>
<text x="135.5" y="80.8">8</text>
<text x="95.2" y="87.8">4</text>
<text x="99" y="89">Vss</text>
<text x="135.5" y="87.8">4</text>
<text x="139.2" y="89">Vss</text>
<text x="94.6" y="91.3">13</text>
<text x="94.6" y="94.8">12</text>
<text x="99" y="92.5">Vdd</text>
<text x="134.9" y="91.3">13</text>
<text x="134.9" y="94.8">12</text>
<text x="139.2" y="92.5">Vdd</text>
<text x="95.4" y="98.3">5</text>
<text x="99" y="99.5">GND</text>
<text x="99" y="96">Vl</text>
<text x="135.6" y="98.3">5</text>
<text x="139.2" y="99.5">GND</text>
<text x="139.2" y="96">Vl</text>
<text x="125.1" y="122.8">2</text>
<text x="134.2" y="122.8">8</text>
<text x="186.4" y="121">6</text>
<text x="195.4" y="124.5">7</text>
<text x="125.1" y="129.8">3</text>
<text x="134.2" y="126.3">1</text>
<text x="134.2" y="129.8">4</text>
<text x="186.4" y="128.1">5</text>
<text x="252.1" y="136.8">12</text>
<text x="261.9" y="136.8">11</text>
<text x="109.4" y="143.8">2</text>
<text x="130.6" y="143.8">5</text>
<text x="221.4" y="143.8">3</text>
<text x="230.4" y="143.8">1 CLK_ADI</text>
<text x="252.1" y="140.3">13</text>
<text x="109.2" y="149.1">8</text>
<text x="113" y="145">REF</text>
<text x="123.3" y="145">OUT-</text>
<text x="125.6" y="148.5">V+</text>
<text x="130.6" y="147.3">3</text>
<text x="177.9" y="147.3">1</text>
<text x="181.2" y="148.5">REF</text>
<text x="193.6" y="148.5">SCK</text>
<text x="199.3" y="147.3">8</text>
<text x="230.4" y="147.3">2</text>
<text x="109.7" y="154.3">1</text>
<text x="113" y="150.3">IN</text>
<text x="113" y="155.5">FB</text>
<text x="123.3" y="155.5">OUT+</text>
<text x="125.6" y="152">V-</text>
<text x="130.6" y="150.8">6</text>
<text x="130.6" y="154.3">4</text>
<text x="177.5" y="154.3">4</text>
<text x="177.6" y="150.8">3</text>
<text x="181.2" y="152">IN+</text>
<text x="181.2" y="155.5">IN-</text>
<text x="193.5" y="152">SDO</text>
<text x="193.5" y="155.5">CNV</text>
<text x="199.3" y="150.8">7</text>
<text x="199.3" y="154.3">6</text>
<text x="221.2" y="154.3">4</text>
<text x="230.4" y="154.3">6</text>
<text x="252" y="150.8">14</text>
<text x="252.9" y="154.3">7</text>
<text x="177.6" y="161.3">2</text>
<text x="177.6" y="157.8">5</text>
<text x="181.2" y="159">GND</text>
<text x="194.3" y="159">SDI</text>
<text x="199.3" y="161.3">10</text>
<text x="199.3" y="157.8">9</text>
<text x="221.4" y="157.8">5</text>
<text x="181.2" y="162.5">VDD</text>
<text x="194.1" y="162.5">VIO</text>
<text x="221.2" y="164.8">8</text>
<text x="230.4" y="164.8">9</text>
<text x="230.4" y="168.3">10</text>
</g>
<g font-size="2.3" fill="#262626">
<text x="106.8" y="27.8">+8V</text>
<text x="147.1" y="27.8">+8V</text>
<text x="162" y="24.3">GND</text>
<text x="199.6" y="24.3">+8V</text>
<text x="209.8" y="26.5">ADC_DRV_IN</text>
<text x="55.8" y="34.8">AMP_IN</text>
<text x="108.6" y="34.8">-8V</text>
<text x="148.9" y="34.8">-8V</text>
<text x="199.6" y="31.3">-8V</text>
<text x="181.1" y="38.8">VLim</text>
<text x="85.8" y="50.5">x10</text>
<text x="128.9" y="50.5">x1</text>
<text x="164.2" y="57.1">GND</text>
<text x="85.8" y="61">x10</text>
<text x="128.6" y="61">x2</text>
<text x="57" y="71.5">GND</text>
<text x="86.3" y="71.5">нА</text>
<text x="128.4" y="71.5">x4</text>
<text x="87.2" y="77.3">VLim</text>
<text x="115.2" y="76.3">GND</text>
<text x="86.3" y="82">нА</text>
<text x="122.6" y="82">U0</text>
<text x="128.4" y="82">x8</text>
<text x="84.4" y="89">+12V</text>
<text x="124.7" y="89">+12V</text>
<text x="76.7" y="93.8">GND</text>
<text x="85" y="92.5">-8V</text>
<text x="125.3" y="92.5">-8V</text>
<text x="85.4" y="96">+5.2V</text>
<text x="125.6" y="96">+5.2V</text>
<text x="153.7" y="100.8">GND</text>
<text x="90.7" y="106.1">GND</text>
<text x="132.7" y="106.1">GND</text>
<text x="112.8" y="131">+4.096V</text>
<text x="70.8" y="136.8">4.096</text>
<text x="162.5" y="140.3">Von</text>
<text x="233.5" y="154.3">DAT_ADI</text>
<text x="162.5" y="161.3">Vop</text>
<text x="233.6" y="164.8">RUN_ADI</text>
<text x="73.2" y="173.5">ADC_DRV_IN</text>
</g>
<g font-size="2.3" fill="#0e0e0e">
<text x="99.8" y="45.3">SW</text>
<text x="140.1" y="45.3">SW</text>
<text x="99.8" y="55.8">SW</text>
<text x="140.1" y="55.8">SW</text>
<text x="99.8" y="66.3">SW</text>
<text x="140.1" y="66.3">SW</text>
<text x="99.8" y="76.8">SW</text>
<text x="140.1" y="76.8">SW</text>
<text x="257" y="138">&amp;</text>
<text x="187.2" y="148.5">A/D</text>
<text x="225.9" y="145">&amp;</text>
<text x="225.6" y="155.5">&amp;</text>
<text x="225.9" y="166">&amp;</text>
</g>
<g font-size="1.8">
<text x="256.5" y="151.8">VCC</text>
<text x="256.5" y="155.4">GND</text>
</g>
<text font-size=".3" x="8.5" y="205.6">ALTIUM GOSTBOM2.0 KEV</text>
</svg>
